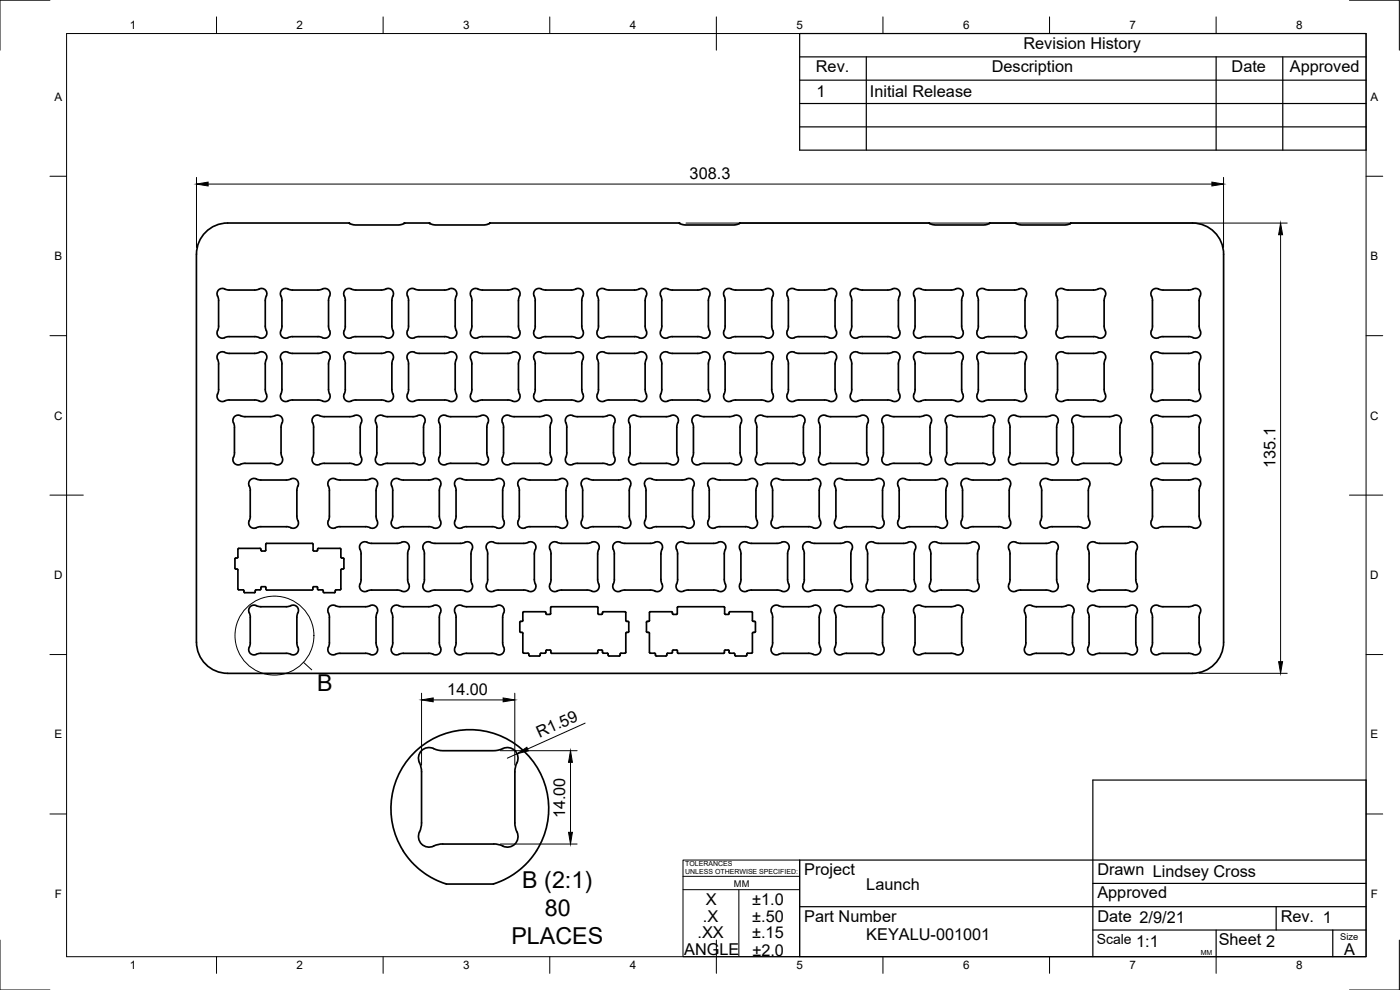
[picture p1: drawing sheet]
<svg xmlns="http://www.w3.org/2000/svg" width="420mm" height="297mm" viewBox="0 0 420 297" stroke-linecap="round" stroke-linejoin="round" font-family="sans-serif">
<!-- layer: Visible -->
<g fill="none" stroke="#000" stroke-width=".51">
<path d="M58.9 76.3l.1 116.4a9.3 9.3 0 0 0 9.3 9.3M68.3 66.9h36.5l.6 .4 1.2 .2h13l1.8-.6h7.5M68.3 66.9a9.3 9.3 0 0 0-9.3 9.4M104.8 66.9l.1 .1M121.4 66.9l-.1 .1M128.9 66.9l1.8 .6h14.5l1.8-.6M128.9 66.9l.1 .1M128.9 66.9h.1M147 66.9h56.9M147 66.9l-.1 .1M147.1 66.9h.1M203.9 66.9l.1 .1"/>
<path d="M203.9 66.9v.1M203.9 66.9h.1M222.1 66.9l-1.9 .6h-14.5l-1.8-.5M222.1 66.9l-.2 .1M222.1 66.9h56.8M222.1 66.9h.1M278.9 66.9l1.8 .6h14.5l1.9-.6M278.9 66.9l.1 .1M278.9 66.9h.1M297.1 66.9h7.7l.8 .4 1 .2h13l1.1-.2 .7-.4h36.5a9.3 9.3 0 0 1 9.3 9.4M297.1 66.9l-.2 .1M297.1 66.9h.1"/>
<path d="M304.8 66.9l.1 .1M321.4 66.9l-.1 .1M367.2 76.3v116.4a9.3 9.3 0 0 1-9.3 9.3h-289.6M65.6 90.2v7.6M65.6 97.8l-.1 .7a1.72 1.72 0 0 0-.2 2.2 1.72 1.72 0 0 0 2.1 .6M67.4 86.7l1.4 .3h7.6l1.4-.3M67.4 86.7a1.62 1.62 0 0 0-1.9 .4 1.62 1.62 0 0 0-.1 2l.2 1.1M77.8 86.7a1.62 1.62 0 0 1 2 .4 1.62 1.62 0 0 1 0 2l-.2 1.1 .1 8.3a1.8 1.8 0 0 1-.1 2.5 1.8 1.8 0 0 1-2.5 .1l-8.3-.1-1.4 .3M84.3 99.2a1.62 1.62 0 0 0 .4 1.9 1.62 1.62 0 0 0 2 .1l9.4-.1a1.72 1.72 0 0 0 2.2 .2 1.72 1.72 0 0 0 .6-2.1M84.3 88.8l.3 1v8l-.3 1.4M86.4 86.7l1.4 .3h7.6l1.4-.3M86.4 86.7a1.6 1.6 0 0 0-1.8 .3 1.6 1.6 0 0 0-.3 1.8"/>
<path d="M96.8 86.7a1.6 1.6 0 0 1 1.8 .3 1.6 1.6 0 0 1 .3 1.8M98.9 88.8l-.3 1.4v7.6l.3 1.4M105.4 86.7l1.4 .3h7.6l1.4-.3M105.4 86.7a1.62 1.62 0 0 0-1.9 .4 1.62 1.62 0 0 0 0 2l.1 9.4a1.8 1.8 0 0 0 0 2.5 1.8 1.8 0 0 0 2.5 .1l8.3-.1 1.4 .3M115.8 86.7a1.62 1.62 0 0 1 1.9 .4 1.62 1.62 0 0 1 .1 2l-.2 1.1 .1 8.3a1.75 1.75 0 0 1 .2 2 1.75 1.75 0 0 1-1.7 .9l-.4-.1M124.4 86.7l1.4 .3h7.6M124.4 86.7a1.62 1.62 0 0 0-1.9 .4 1.62 1.62 0 0 0-.1 2l.1 9.4a1.8 1.8 0 0 0 .1 2.5 1.8 1.8 0 0 0 2.5 .1l8.3-.1M134.8 86.7a1.62 1.62 0 0 1 2 .4 1.62 1.62 0 0 1 0 2l-.2 1.1 .1 8.3a1.75 1.75 0 0 1 .3 2 1.75 1.75 0 0 1-1.8 .9l-1.8-.4M134.8 86.7l-1.4 .3M141.6 90.2v7.6M143.4 86.7l1.4 .3h7.6l1.4-.3M143.4 86.7a1.62 1.62 0 0 0-1.9 .4 1.62 1.62 0 0 0 0 2l.1 1.1"/>
<path d="M153.8 86.7a1.62 1.62 0 0 1 1.9 .4 1.62 1.62 0 0 1 .1 2l-.2 1.1 .1 8.3a1.75 1.75 0 0 1 .2 2 1.75 1.75 0 0 1-1.7 .9l-1.8-.4-8.3 .1a1.75 1.75 0 0 1-2 .2 1.75 1.75 0 0 1-.9-1.7l.4-1.8M162.4 86.7l1.4 .3h7.6l1.4-.3M162.4 86.7a1.62 1.62 0 0 0-1.9 .4 1.62 1.62 0 0 0 0 2l.1 9.4a1.8 1.8 0 0 0 0 2.5 1.8 1.8 0 0 0 2.5 .1h9a1.72 1.72 0 0 0 2.2 .2 1.72 1.72 0 0 0 .6-2.1M172.8 86.7a1.6 1.6 0 0 1 1.8 .3 1.6 1.6 0 0 1 .3 1.8M174.9 88.8l-.3 1.4v7.6l.3 1.4M181.4 86.7l1.4 .3h7.6l1.4-.3M191.8 86.7a1.62 1.62 0 0 1 2 .4 1.62 1.62 0 0 1 0 2l-.2 1.1 .1 8.3a1.75 1.75 0 0 1 .3 2 1.75 1.75 0 0 1-1.8 .9l-1.8-.4-8.3 .1a1.75 1.75 0 0 1-2 .2 1.75 1.75 0 0 1-.9-1.7l.4-1.8-.1-8.3a1.75 1.75 0 0 1-.2-2 1.75 1.75 0 0 1 1.7-.9l.4 .1M200.4 86.7l1.4 .3M200.4 86.7a1.62 1.62 0 0 0-1.9 .4 1.62 1.62 0 0 0 0 2v9.4a1.8 1.8 0 0 0 .1 2.5 1.8 1.8 0 0 0 2.5 .1l.7-.1M210.8 86.7a1.62 1.62 0 0 1 1.9 .4 1.62 1.62 0 0 1 .1 2l-.2 1.1 .1 8.3a1.8 1.8 0 0 1-.1 2.5 1.8 1.8 0 0 1-2.5 .1l-8.3-.1M210.8 86.7l-1.4 .3h-7.6M217.3 88.8l.3 1.4"/>
<path d="M217.6 90.2v7.6M217.6 97.8l-.3 1.4M219.4 86.7l1.4 .3h7.6l1.4-.3M219.4 86.7a1.6 1.6 0 0 0-1.8 .3 1.6 1.6 0 0 0-.3 1.8M229.8 86.7a1.62 1.62 0 0 1 2 .4 1.62 1.62 0 0 1 0 2l-.2 1.1 .1 8.3a1.75 1.75 0 0 1 .2 2 1.75 1.75 0 0 1-1.7 .9l-1.8-.4-8.3 .1a1.75 1.75 0 0 1-2 .2 1.75 1.75 0 0 1-.9-1.7l.1-.4M236.3 99.2a1.62 1.62 0 0 0 .4 1.9 1.62 1.62 0 0 0 2 .1l9.5-.1a1.72 1.72 0 0 0 2.1 .2 1.72 1.72 0 0 0 .6-2.1M236.3 88.8l.3 1.4M236.6 90.2v7.6M236.6 97.8l-.3 1.4M238.4 86.7l1.4 .3h7.6l1.4-.3M238.4 86.7a1.6 1.6 0 0 0-1.8 .3 1.6 1.6 0 0 0-.3 1.8M248.8 86.7a1.6 1.6 0 0 1 1.8 .3 1.6 1.6 0 0 1 .3 1.8"/>
<path d="M250.9 88.8l-.3 1.4v7.6l.3 1.4M257.4 86.7l1.4 .3h7.6l1.4-.3M267.8 86.7a1.62 1.62 0 0 1 2 .4 1.62 1.62 0 0 1 0 2l-.2 1.1 .1 8.3a1.75 1.75 0 0 1 .3 2 1.75 1.75 0 0 1-1.8 .9l-1.7-.4-8.4 .1a1.75 1.75 0 0 1-2 .2 1.75 1.75 0 0 1-.9-1.7l.4-1.8v-8.3a1.75 1.75 0 0 1-.3-2 1.75 1.75 0 0 1 1.8-.9l.3 .1M276.4 86.7l1.4 .3M276.4 86.7a1.62 1.62 0 0 0-1.9 .4 1.62 1.62 0 0 0 0 2l.1 9.4a1.8 1.8 0 0 0 0 2.5 1.8 1.8 0 0 0 2.5 .1l.7-.1M286.8 86.7a1.62 1.62 0 0 1 2 .4 1.62 1.62 0 0 1 0 2l-.2 1.1 .1 8.3a1.8 1.8 0 0 1-.1 2.5 1.8 1.8 0 0 1-2.5 .1l-8.3-.1M286.8 86.7l-1.4 .3h-7.6M293.6 90.2v7.6M293.6 97.8l-.1 .7a1.73 1.73 0 0 0-.1 2.2 1.73 1.73 0 0 0 2 .6M295.4 86.7l1.4 .3h7.6l1.4-.3M295.4 86.7a1.73 1.73 0 0 0-2 .6 1.73 1.73 0 0 0 .1 2.2l.1 .7M305.8 86.7a1.62 1.62 0 0 1 2 .4 1.62 1.62 0 0 1 0 2l-.2 1.1 .1 8.3a1.75 1.75 0 0 1 .3 2 1.75 1.75 0 0 1-1.8 .9l-1.7-.4h-8.1l-1 .3"/>
<path d="M319.2 86.7l1.4 .3M319.2 86.7a1.62 1.62 0 0 0-2 .4 1.62 1.62 0 0 0 0 2l.1 9.4a1.8 1.8 0 0 0 .1 2.5 1.8 1.8 0 0 0 2.5 .1l.7-.1M329.6 86.7a1.72 1.72 0 0 1 2 .6 1.72 1.72 0 0 1-.2 2.2v9a1.8 1.8 0 0 1 0 2.5 1.8 1.8 0 0 1-2.5 .1l-8.4-.1M329.6 86.7l-1.4 .3h-7.7M347.7 86.7l1.3 .3h7.7l1.4-.3M358.1 86.7a1.62 1.62 0 0 1 1.9 .4 1.62 1.62 0 0 1 .1 2l-.2 1.1 .1 8.3a1.8 1.8 0 0 1-.1 2.5 1.8 1.8 0 0 1-2.5 .1h-9.1a1.75 1.75 0 0 1-1.9 .2 1.75 1.75 0 0 1-1-1.7l.5-1.8-.1-8.3a1.75 1.75 0 0 1-.3-2 1.75 1.75 0 0 1 1.8-.9l.4 .1M65.3 118.2a1.6 1.6 0 0 0 .3 1.8 1.6 1.6 0 0 0 1.8 .3M65.6 109.2v7.6M65.6 116.8l-.3 1.4M67.4 105.7l1.4 .3h8.3a1.75 1.75 0 0 1 2-.3 1.75 1.75 0 0 1 1 1.8l-.5 1.7M67.4 105.7a1.62 1.62 0 0 0-1.9 .5 1.62 1.62 0 0 0-.1 2l.2 1M79.6 109.2v7.6l.3 1.4"/>
<path d="M79.9 118.2a1.72 1.72 0 0 1-.6 2.1 1.72 1.72 0 0 1-2.2-.2l-.7-.1M84.3 107.8a1.72 1.72 0 0 1 .6-2 1.72 1.72 0 0 1 2.2 .2h9a1.75 1.75 0 0 1 2-.3 1.75 1.75 0 0 1 1 1.8l-.2 .3M84.3 118.2a1.62 1.62 0 0 0 .4 1.9 1.62 1.62 0 0 0 2 .1l1.1-.2M84.3 107.8l.3 1.4M84.6 109.2v7.6l-.3 1.4M98.6 109.2v7.6l.3 1.4M98.9 107.8l-.3 1.4M98.9 118.2a1.72 1.72 0 0 1-.6 2.1 1.72 1.72 0 0 1-2.2-.2l-.7-.1M103.3 118.2a1.62 1.62 0 0 0 .5 1.9 1.62 1.62 0 0 0 2 .1l1-.2M103.6 109.2v7.6l-.3 1.4M115.8 105.7a1.72 1.72 0 0 1 2.1 .6 1.72 1.72 0 0 1-.2 2.2l-.1 .7M115.8 105.7l-1.4 .3h-8.3a1.8 1.8 0 0 0-2.5 0 1.8 1.8 0 0 0 0 2.5v.7"/>
<path d="M117.6 109.2v7.6l.3 1.4M117.9 118.2a1.6 1.6 0 0 1-.3 1.8 1.6 1.6 0 0 1-1.8 .3M122.3 118.2a1.62 1.62 0 0 0 .4 1.9 1.62 1.62 0 0 0 2 .1l1.1-.2M122.6 109.2v7.6l-.3 1.4M133.4 106h-8.3a1.8 1.8 0 0 0-2.5 0 1.8 1.8 0 0 0-.1 2.5l.1 .7M133.4 106h.7a1.75 1.75 0 0 1 2-.3 1.75 1.75 0 0 1 1 1.8l-.5 1.7M136.6 109.2v7.6l.3 1.4M136.9 118.2a1.72 1.72 0 0 1-.6 2.1 1.72 1.72 0 0 1-2.2-.2l-.7-.1M141.3 118.2a1.62 1.62 0 0 0 .4 1.9 1.62 1.62 0 0 0 2 .1l1.1-.2M141.6 109.2v7.6M141.6 116.8l-.3 1.4M141.6 109.2l-.1-.7a1.75 1.75 0 0 1-.2-2 1.75 1.75 0 0 1 1.7-.9l1.8 .4h8.3a1.75 1.75 0 0 1 2-.3 1.75 1.75 0 0 1 1 1.8l-.5 1.7"/>
<path d="M155.6 109.2v7.6l.3 1.4M155.9 118.2a1.72 1.72 0 0 1-.6 2.1 1.72 1.72 0 0 1-2.2-.2l-.7-.1M160.3 118.2a1.62 1.62 0 0 0 .5 1.9 1.62 1.62 0 0 0 2 .1l1-.2M160.6 109.2v7.6l-.3 1.4M174.6 109.2v7.6l.3 1.4M174.9 107.8l-.3 1.4M174.9 107.8a1.62 1.62 0 0 0-.4-1.9 1.62 1.62 0 0 0-2 0l-1.1 .1h-8.3a1.8 1.8 0 0 0-2.5 0 1.8 1.8 0 0 0 0 2.5v.7M174.9 118.2a1.72 1.72 0 0 1-.6 2.1 1.72 1.72 0 0 1-2.2-.2l-.7-.1M179.3 118.2a1.62 1.62 0 0 0 .4 1.9 1.62 1.62 0 0 0 2 .1l1.1-.2M179.6 109.2v7.6l-.3 1.4M179.6 109.2l-.1-.7a1.75 1.75 0 0 1-.2-2 1.75 1.75 0 0 1 1.7-.9l1.8 .4h8.4a1.75 1.75 0 0 1 1.9-.3 1.75 1.75 0 0 1 1 1.8l-.5 1.7M193.6 109.2v7.6l.3 1.4"/>
<path d="M193.9 118.2a1.72 1.72 0 0 1-.6 2.1 1.72 1.72 0 0 1-2.1-.2l-.8-.1M198.3 118.2a1.62 1.62 0 0 0 .4 1.9 1.62 1.62 0 0 0 2 .1l1.1-.2M198.6 109.2v7.6l-.3 1.4M201.8 106h8.3a1.75 1.75 0 0 1 2-.3 1.75 1.75 0 0 1 1 1.8l-.5 1.7M201.8 106h-.7a1.8 1.8 0 0 0-2.5 0 1.8 1.8 0 0 0-.1 2.5l.1 .7M212.6 109.2v7.6l.3 1.4M212.9 118.2a1.72 1.72 0 0 1-.6 2.1 1.72 1.72 0 0 1-2.2-.2l-.7-.1M217.3 107.8a1.72 1.72 0 0 1 .6-2 1.72 1.72 0 0 1 2.2 .2h9a1.75 1.75 0 0 1 2-.3 1.75 1.75 0 0 1 1 1.8l-.5 1.7M217.3 118.2a1.62 1.62 0 0 0 .5 1.9 1.62 1.62 0 0 0 2 .1l1-.2M217.3 107.8l.3 1.4M217.6 109.2v7.6M217.6 116.8l-.3 1.4"/>
<path d="M231.6 109.2v7.6l.3 1.4M231.9 118.2a1.72 1.72 0 0 1-.6 2.1 1.72 1.72 0 0 1-2.2-.2l-.7-.1M236.3 107.8a1.72 1.72 0 0 1 .6-2 1.72 1.72 0 0 1 2.2 .2h9.1a1.75 1.75 0 0 1 1.9-.3 1.75 1.75 0 0 1 1 1.8l-.2 .3M236.3 118.2a1.62 1.62 0 0 0 .4 1.9 1.62 1.62 0 0 0 2 .1l1.1-.2M236.3 107.8l.3 1.4M236.6 109.2v7.6M236.6 116.8l-.3 1.4M250.6 109.2v7.6l.3 1.4M250.9 107.8l-.3 1.4M250.9 118.2a1.72 1.72 0 0 1-.6 2.1 1.72 1.72 0 0 1-2.1-.2l-.8-.1M255.3 118.2a1.62 1.62 0 0 0 .5 1.9 1.62 1.62 0 0 0 2 .1l1-.2M255.6 109.2v7.6l-.3 1.4"/>
<path d="M255.6 109.2v-.7a1.75 1.75 0 0 1-.3-2 1.75 1.75 0 0 1 1.8-.9l1.7 .4h8.4a1.75 1.75 0 0 1 1.9-.3 1.75 1.75 0 0 1 1 1.8l-.5 1.7M269.6 109.2v7.6l.3 1.4M270 118.2a1.72 1.72 0 0 1-.7 2.1 1.72 1.72 0 0 1-2.1-.2l-.7-.1M274.3 118.2a1.62 1.62 0 0 0 .5 1.9 1.62 1.62 0 0 0 2 .1l1-.2M274.6 109.2v7.6l-.3 1.4M277.8 106h8.3a1.75 1.75 0 0 1 2-.3 1.75 1.75 0 0 1 1 1.8l-.5 1.7M277.8 106h-.7a1.8 1.8 0 0 0-2.5 0 1.8 1.8 0 0 0 0 2.5v.7M288.6 109.2v7.6l.3 1.4M288.9 118.2a1.72 1.72 0 0 1-.6 2.1 1.72 1.72 0 0 1-2.2-.2l-.7-.1M293.3 118.2a1.6 1.6 0 0 0 .3 1.8 1.6 1.6 0 0 0 1.8 .3M293.6 109.2v7.6M293.6 116.8l-.3 1.4"/>
<path d="M295.4 105.7l1.4 .3h8.4a1.75 1.75 0 0 1 1.9-.3 1.75 1.75 0 0 1 1 1.8l-.5 1.7M295.4 105.7a1.73 1.73 0 0 0-2 .6 1.73 1.73 0 0 0 .1 2.2l.1 .7M307.6 109.2v7.6l.3 1.4M307.9 118.2a1.72 1.72 0 0 1-.6 2.1 1.72 1.72 0 0 1-2.1-.2l-.7-.1M317.1 118.2a1.62 1.62 0 0 0 .4 1.9 1.62 1.62 0 0 0 2 .1l1.1-.2M317.4 109.2v7.6l-.3 1.4M320.5 106h8.4a1.75 1.75 0 0 1 2-.3 1.75 1.75 0 0 1 .9 1.8l-.4 1.7M320.6 106h-.7a1.8 1.8 0 0 0-2.5 0 1.8 1.8 0 0 0-.1 2.5l.1 .7M331.4 109.2v7.6l.3 1.4M331.7 118.2a1.72 1.72 0 0 1-.6 2.1 1.72 1.72 0 0 1-2.2-.2l-.7-.1M345.6 118.2a1.62 1.62 0 0 0 .4 1.9 1.62 1.62 0 0 0 2 .1l1-.2M345.9 109.2v7.6l-.3 1.4"/>
<path d="M345.9 109.2l-.1-.7a1.8 1.8 0 0 1 .1-2.5 1.8 1.8 0 0 1 2.4 0h9.1a1.75 1.75 0 0 1 2-.3 1.75 1.75 0 0 1 .9 1.8l-.4 1.7M359.9 109.2v7.6l.3 1.4M360.2 118.2a1.72 1.72 0 0 1-.6 2.1 1.72 1.72 0 0 1-2.2-.2l-.7-.1M68.8 120h7.6M68.8 120l-1.4 .3M70 126.8a1.73 1.73 0 0 1 .7-2 1.73 1.73 0 0 1 2.1 .1h9.1a1.73 1.73 0 0 1 2.1-.1 1.73 1.73 0 0 1 .7 2M70.1 126.8l.3 1.4M70.4 128.2l-.1 8.3a1.8 1.8 0 0 0 .1 2.5 1.8 1.8 0 0 0 2.4 .1h9.1a1.75 1.75 0 0 0 2 .3 1.75 1.75 0 0 0 .9-1.8l-.1-.4M84.3 128.2v7.6l.4 1.4M84.7 126.8l-.4 1.4M87.8 120h7.6M93.8 126.8l.3 1.4"/>
<path d="M94.1 128.2v7.7M94.1 135.8l-.1 .7a1.72 1.72 0 0 0-.1 2.2 1.72 1.72 0 0 0 2 .6M95.9 124.7l1.4 .3h7.6M95.9 124.7a1.6 1.6 0 0 0-1.8 .3 1.6 1.6 0 0 0-.3 1.8M104.9 139h-7.6l-1.4 .3M104.9 125l.7-.1a1.73 1.73 0 0 1 2.2-.1 1.73 1.73 0 0 1 .6 2M106.8 120h7.6M108.1 128.2l.1 8.3a1.75 1.75 0 0 1 .2 2 1.75 1.75 0 0 1-1.7 1l-1.8-.5M108.4 126.8l-.3 1.4M112.8 126.8a1.73 1.73 0 0 1 .6-2 1.73 1.73 0 0 1 2.2 .1h9a1.73 1.73 0 0 1 2.2-.1 1.73 1.73 0 0 1 .6 2M112.8 126.8l.3 1.4M113.1 128.2v7.7"/>
<path d="M113.1 135.8l-.1 .7a1.8 1.8 0 0 0 .1 2.5 1.8 1.8 0 0 0 2.5 .1h9a1.72 1.72 0 0 0 2.2 .2 1.72 1.72 0 0 0 .6-2.1M114.4 120l1.4 .3M125.8 120h7.6M127.1 128.2v7.6l.3 1.4M127.4 126.8l-.3 1.4M131.8 126.8l.3 1.4M132.1 128.2l-.1 8.3a1.8 1.8 0 0 0 .1 2.5 1.8 1.8 0 0 0 2.5 .1l8.3-.1 1.4 .3M144.3 124.7a1.6 1.6 0 0 1 1.8 .3 1.6 1.6 0 0 1 .3 1.8M144.3 124.7l-1.4 .3-8.3-.1a1.73 1.73 0 0 0-2.2-.1 1.73 1.73 0 0 0-.6 2M144.8 120h7.6M146.1 128.2l.1 8.3a1.75 1.75 0 0 1 .3 2 1.75 1.75 0 0 1-1.8 1l-.4-.2M146.4 126.8l-.3 1.4"/>
<path d="M150.8 126.8a1.73 1.73 0 0 1 .6-2 1.73 1.73 0 0 1 2.2 .1h9a1.73 1.73 0 0 1 2.2-.1 1.73 1.73 0 0 1 .6 2M150.8 126.8l.3 1.4M151.1 128.2v8.3a1.8 1.8 0 0 0 0 2.5 1.8 1.8 0 0 0 2.5 .1h9a1.8 1.8 0 0 0 2.5-.1 1.8 1.8 0 0 0 .1-2.5l-.1-8.3M163.8 120h7.6M165.4 126.8l-.3 1.4M169.8 126.8l.3 1.4M170.1 128.2l-.1 8.3a1.73 1.73 0 0 0-.1 2.2 1.73 1.73 0 0 0 2 .6M171.9 124.7l1.4 .3M171.9 124.7a1.6 1.6 0 0 0-1.8 .3 1.6 1.6 0 0 0-.3 1.8M173.3 125l8.3-.1a1.73 1.73 0 0 1 2.2-.1 1.73 1.73 0 0 1 .6 2M173.3 139l-1.4 .3M182.8 120h7.6"/>
<path d="M184.1 128.2l.1 8.3a1.8 1.8 0 0 1-.1 2.5 1.8 1.8 0 0 1-2.5 .1l-8.3-.1M184.4 126.8l-.3 1.4M188.8 126.8a1.73 1.73 0 0 1 .6-2 1.73 1.73 0 0 1 2.2 .1h9.1a1.73 1.73 0 0 1 2.1-.1 1.73 1.73 0 0 1 .6 2M188.8 137.2a1.62 1.62 0 0 0 .4 2 1.62 1.62 0 0 0 2 0l9.5-.1a1.72 1.72 0 0 0 2.1 .2 1.72 1.72 0 0 0 .6-2.1M188.8 126.8l.3 1.4M189.1 128.2v7.7M189.1 135.8l-.3 1.4M201.8 120h7.6M203.1 128.2v7.6l.3 1.4M203.4 126.8l-.3 1.4M207.8 126.8a1.73 1.73 0 0 1 .6-2 1.73 1.73 0 0 1 2.2 .1h9a1.73 1.73 0 0 1 2.2-.1 1.73 1.73 0 0 1 .6 2M207.8 126.8l.3 1.4"/>
<path d="M208.1 128.2v8.3a1.8 1.8 0 0 0 0 2.5 1.8 1.8 0 0 0 2.5 .1h9a1.72 1.72 0 0 0 2.2 .2 1.72 1.72 0 0 0 .6-2.1M220.8 120h7.6M222.1 128.2v7.6l.3 1.4M222.4 126.8l-.3 1.4M226.8 126.8l.3 1.4M227.1 128.2v8.3a1.8 1.8 0 0 0 0 2.5 1.8 1.8 0 0 0 2.5 .1l.7-.1M230.3 125l8.3-.1a1.73 1.73 0 0 1 2.2-.1 1.73 1.73 0 0 1 .6 2M230.3 125l-.7-.1a1.73 1.73 0 0 0-2.2-.1 1.73 1.73 0 0 0-.6 2M239.8 120h7.6M241.1 128.2l.1 8.3a1.8 1.8 0 0 1-.1 2.5 1.8 1.8 0 0 1-2.5 .1l-8.3-.1M241.4 126.8l-.3 1.4M245.8 126.8l.3 1.4"/>
<path d="M246.1 128.2l-.1 8.3a1.8 1.8 0 0 0 .1 2.5 1.8 1.8 0 0 0 2.5 .1l.7-.1M249.3 125l8.4-.1a1.73 1.73 0 0 1 2.1-.1 1.73 1.73 0 0 1 .6 2M249.3 125l-.7-.1a1.73 1.73 0 0 0-2.2-.1 1.73 1.73 0 0 0-.6 2M258.8 120h7.6M260.1 128.2l.1 8.3a1.8 1.8 0 0 1-.1 2.5 1.8 1.8 0 0 1-2.4 .1l-8.4-.1M260.4 126.8l-.3 1.4M264.8 126.8a1.73 1.73 0 0 1 .6-2 1.73 1.73 0 0 1 2.2 .1h9a1.73 1.73 0 0 1 2.2-.1 1.73 1.73 0 0 1 .6 2M264.8 126.8l.3 1.4M265.1 128.2v7.6l-.3 1.4M277.8 120h7.6M279.1 128.2l.1 8.3a1.75 1.75 0 0 1 .2 2 1.75 1.75 0 0 1-1.7 1l-1.8-.5-8.3 .1a1.75 1.75 0 0 1-2 .3 1.75 1.75 0 0 1-.9-1.8l.1-.4M279.4 126.8l-.3 1.4"/>
<path d="M283.8 126.8a1.73 1.73 0 0 1 .6-2 1.73 1.73 0 0 1 2.2 .1h9.1a1.73 1.73 0 0 1 2.1-.1 1.73 1.73 0 0 1 .6 2M283.8 126.8l.3 1.4M284.1 128.2v8.3a1.8 1.8 0 0 0 0 2.5 1.8 1.8 0 0 0 2.5 .1h9.1a1.72 1.72 0 0 0 2.1 .2 1.72 1.72 0 0 0 .6-2.1M296.8 120h7.6M296.8 120l-1.4 .3M298.1 128.2v7.6l.3 1.4M298.4 126.8l-.3 1.4M302.8 126.8a1.73 1.73 0 0 1 .6-2 1.73 1.73 0 0 1 2.2 .1h9.1a1.73 1.73 0 0 1 2.1-.1 1.73 1.73 0 0 1 .6 2M302.8 126.8l.3 1.4M303.1 128.2l-.1 8.3a1.8 1.8 0 0 0 .1 2.5 1.8 1.8 0 0 0 2.5 .1h9.1a1.8 1.8 0 0 0 2.4-.1 1.8 1.8 0 0 0 .1-2.5l-.1-8.3M317.4 126.8l-.3 1.4M320.5 120h7.7"/>
<path d="M321.8 126.8l.3 1.4M322.1 128.2v7.7M322.1 135.8v.7a1.72 1.72 0 0 0-.2 2.2 1.72 1.72 0 0 0 2 .6M323.9 124.7l1.4 .3h7.6M323.9 124.7a1.6 1.6 0 0 0-1.8 .3 1.6 1.6 0 0 0-.3 1.8M332.9 139h-7.6l-1.4 .3M332.9 125l.7-.1a1.73 1.73 0 0 1 2.2-.1 1.73 1.73 0 0 1 .6 2M336.1 128.2l.1 8.3a1.75 1.75 0 0 1 .2 2 1.75 1.75 0 0 1-1.7 1l-1.8-.5M336.4 126.8l-.3 1.4M345.6 126.8a1.73 1.73 0 0 1 .6-2 1.73 1.73 0 0 1 2.1 .1h9.1a1.73 1.73 0 0 1 2.2-.1 1.73 1.73 0 0 1 .6 2M345.6 126.8l.3 1.4M345.9 128.2l-.1 8.3a1.8 1.8 0 0 0 .1 2.5 1.8 1.8 0 0 0 2.4 .1h9.1a1.8 1.8 0 0 0 2.5-.1 1.8 1.8 0 0 0 .1-2.5l-.1-8.3"/>
<path d="M349 120h7.7M360.2 126.8l-.3 1.4M74.8 145.8l.3 1-.1 8.8a1.8 1.8 0 0 0 .1 2.4 1.8 1.8 0 0 0 2.5 .1l8.7-.1 1 .3M87.3 143.7a1.6 1.6 0 0 1 1.8 .3 1.6 1.6 0 0 1 .3 1.8M87.3 143.7l-1.4 .3-8.3-.1a1.72 1.72 0 0 0-2.2-.1 1.72 1.72 0 0 0-.6 2M89.4 145.8l-.3 1.4 .1 8.4a1.75 1.75 0 0 1 .2 1.9 1.75 1.75 0 0 1-1.7 1l-.4-.2M98.5 145.8a1.72 1.72 0 0 1 .7-2 1.72 1.72 0 0 1 2.1 .1h9.1a1.75 1.75 0 0 1 2-.2 1.75 1.75 0 0 1 .9 1.7l-.1 .4M98.5 156.2a1.62 1.62 0 0 0 .5 2 1.62 1.62 0 0 0 2 0l1-.2 8.4 .1a1.75 1.75 0 0 0 2 .3 1.75 1.75 0 0 0 .9-1.8l-.1-.4M98.6 145.8l.3 1.4M98.8 147.2v7.7M98.9 154.9l-.3 1.3M113.2 145.8l-.3 1.4v7.7l.3 1.3"/>
<path d="M117.5 145.8a1.72 1.72 0 0 1 .7-2 1.72 1.72 0 0 1 2.1 .1h9.1a1.75 1.75 0 0 1 2-.2 1.75 1.75 0 0 1 .9 1.7l-.1 .4M117.6 145.8l.3 1-.1 8.8a1.8 1.8 0 0 0 .1 2.4 1.8 1.8 0 0 0 2.4 .1h9.1a1.72 1.72 0 0 0 2.1 .2 1.72 1.72 0 0 0 .7-2.1M132.2 145.8l-.4 1.4v7.7l.4 1.3M136.6 145.8l.3 1-.1 8.8a1.8 1.8 0 0 0 .1 2.4 1.8 1.8 0 0 0 2.4 .1l.7-.1M140 144l8.4-.1a1.75 1.75 0 0 1 2-.2 1.75 1.75 0 0 1 .9 1.7l-.1 .4M140 144l-.7-.1a1.72 1.72 0 0 0-2.1-.1 1.72 1.72 0 0 0-.6 2M151.2 145.8l-.3 1.4v8.4a1.8 1.8 0 0 1 0 2.4 1.8 1.8 0 0 1-2.5 .1l-8.4-.1M155.5 145.8a1.72 1.72 0 0 1 .7-2 1.72 1.72 0 0 1 2.1 .1h9.1a1.75 1.75 0 0 1 2-.2 1.75 1.75 0 0 1 .9 1.7l-.1 .4M155.6 145.8l.3 1.4M155.9 147.2v7.7M170.2 145.8l-.3 1.4v8.4a1.75 1.75 0 0 1 .3 1.9 1.75 1.75 0 0 1-1.8 1l-1.7-.5-8.4 .1a1.75 1.75 0 0 1-1.9 .3 1.75 1.75 0 0 1-1-1.8l.5-1.7M174.5 145.8a1.72 1.72 0 0 1 .7-2 1.72 1.72 0 0 1 2.1 .1h9.1a1.75 1.75 0 0 1 2-.2 1.75 1.75 0 0 1 .9 1.7l-.1 .4"/>
<path d="M174.6 145.8l.3 1v8.1l-.3 1.3M189.2 145.8l-.4 1.4 .1 8.4a1.75 1.75 0 0 1 .3 1.9 1.75 1.75 0 0 1-1.8 1l-1.7-.5-8.4 .1a1.75 1.75 0 0 1-1.9 .3 1.75 1.75 0 0 1-1-1.8l.1-.4M193.6 145.8a1.72 1.72 0 0 1 .6-2 1.72 1.72 0 0 1 2.1 .1h9.1a1.75 1.75 0 0 1 2-.2 1.75 1.75 0 0 1 .9 1.7l-.1 .4M193.6 145.8l.3 1-.1 8.8a1.8 1.8 0 0 0 .1 2.4 1.8 1.8 0 0 0 2.4 .1h9.1a1.8 1.8 0 0 0 2.5-.1 1.8 1.8 0 0 0 0-2.4v-8.4l.3-1.4M212.6 145.8l.3 1-.1 8.8a1.8 1.8 0 0 0 .1 2.4 1.8 1.8 0 0 0 2.4 .1l8.4-.1M223.7 144l-8.4-.1a1.72 1.72 0 0 0-2.1-.1 1.72 1.72 0 0 0-.7 2M223.7 144l.7-.1a1.75 1.75 0 0 1 2-.2 1.75 1.75 0 0 1 .9 1.7l-.1 .4M227.2 145.8l-.3 1.4v8.4a1.75 1.75 0 0 1 .3 1.9 1.75 1.75 0 0 1-1.8 1l-1.7-.5M231.6 145.8l.3 1.4M231.9 147.2v7.7M231.9 154.9l-.1 .7a1.72 1.72 0 0 0-.2 2.1 1.72 1.72 0 0 0 2.1 .6M233.7 143.7l1.3 .3h7.7"/>
<path d="M233.7 143.7a1.6 1.6 0 0 0-1.8 .3 1.6 1.6 0 0 0-.3 1.8M242.7 158h-7.7l-1.3 .3M242.7 144l.7-.1a1.75 1.75 0 0 1 2-.2 1.75 1.75 0 0 1 .9 1.7l-.1 .4M246.2 145.8l-.3 1.4v8.4a1.75 1.75 0 0 1 .3 1.9 1.75 1.75 0 0 1-1.8 1l-1.7-.5M250.6 145.8a1.72 1.72 0 0 1 .6-2 1.72 1.72 0 0 1 2.1 .1h9.1a1.75 1.75 0 0 1 2-.2 1.75 1.75 0 0 1 .9 1.7l-.1 .4M250.6 145.8l.3 1-.1 8.8a1.8 1.8 0 0 0 .1 2.4 1.8 1.8 0 0 0 2.4 .1h9.1a1.72 1.72 0 0 0 2.2 .2 1.72 1.72 0 0 0 .6-2.1M265.2 145.8l-.3 1.4v7.7l.3 1.3M269.6 145.8l.3 1-.1 8.8a1.8 1.8 0 0 0 .1 2.4 1.8 1.8 0 0 0 2.4 .1l8.4-.1 1.4 .3M282.1 143.7a1.6 1.6 0 0 1 1.8 .3 1.6 1.6 0 0 1 .3 1.8M282.1 143.7l-1.4 .3-8.4-.1a1.72 1.72 0 0 0-2.1-.1 1.72 1.72 0 0 0-.7 2M284.2 145.8l-.3 1.4v8.4a1.75 1.75 0 0 1 .3 1.9 1.75 1.75 0 0 1-1.8 1l-.3-.2M288.6 145.8l.3 1-.1 8.8a1.8 1.8 0 0 0 .1 2.4 1.8 1.8 0 0 0 2.4 .1l8.4-.1"/>
<path d="M299.7 144l-8.4-.1a1.72 1.72 0 0 0-2.1-.1 1.72 1.72 0 0 0-.6 2M299.7 144l.7-.1a1.74 1.74 0 0 1 2-.2 1.74 1.74 0 0 1 .9 1.7l-.1 .4M303.2 145.8l-.3 1.4 .1 8.4a1.73 1.73 0 0 1 .1 2.1 1.73 1.73 0 0 1-2 .6l-1.4-.3M312.3 145.8a1.72 1.72 0 0 1 .6-2 1.72 1.72 0 0 1 2.2 .1h9.1a1.75 1.75 0 0 1 1.9-.2 1.75 1.75 0 0 1 1 1.7l-.1 .4M312.3 156.2a1.62 1.62 0 0 0 .5 2 1.62 1.62 0 0 0 2 0l1-.2 8.4 .1a1.75 1.75 0 0 0 1.9 .3 1.75 1.75 0 0 0 1-1.8l-.1-.4M312.3 145.8l.3 1v8.1l-.3 1.3M326.9 145.8l-.3 1.4v7.7l.3 1.3M345.6 145.8a1.62 1.62 0 0 1 .4-1.9 1.62 1.62 0 0 1 2-.1l1 .2 8.4-.1a1.75 1.75 0 0 1 2-.2 1.75 1.75 0 0 1 .9 1.7l-.1 .4M345.6 145.8l.3 1-.1 8.8a1.8 1.8 0 0 0 .1 2.4 1.8 1.8 0 0 0 2.4 .1h9.1a1.8 1.8 0 0 0 2.5-.1 1.8 1.8 0 0 0 .1-2.4l-.1-8.4 .3-1.4M70.7 170.7l.7 .3 .1 5.9 1.6 .2 .3 .7h3l.5-.8M71.1 167.4l-.6 .3v2.8l.2 .2M78.3 176.3l-.1 .6-1.3 .1"/>
<path d="M78.3 176.3l.2-.3h1.1l.2 .3M78.5 165.3h1M78.6 165.3l-.6-.8h-6.3l-.3 .3v2.4l-.2 .2M79.8 176.3l.3 .7M80 163h13.7l.3 .3v1.8l.2 .2M80 163l-.2 .3v1.8l-.3 .2M80.1 177h13.5M93.9 176.3v.5l-.2 .2M93.9 176.3l.2-.3h1l.2 .3M94.2 165.3h.9M95.3 176.3l.3 .7M95.5 164.5h6.6l.2 .3v2.4"/>
<path d="M95.6 164.5l-.5 .8M102.3 171l-.1 5.9-1.5 .2-.3 .7h-3.1l-.4-.7-1.4-.1M102.3 167.2l.3 .2M102.6 167.4l.6 .3v2.8l-.2 .2M103 170.7l-.7 .3M108 175.2a1.62 1.62 0 0 0 .5 2 1.62 1.62 0 0 0 2 0l1-.2M111.5 163h8.4a1.75 1.75 0 0 1 2-.3 1.75 1.75 0 0 1 .9 1.8l-.5 1.7v7.7l.4 1.3M111.5 177h7.7M111.5 163h-.7a1.8 1.8 0 0 0-2.4 0 1.8 1.8 0 0 0-.1 2.5l.1 8.4-.3 1.3M122.7 175.2a1.72 1.72 0 0 1-.7 2.1 1.72 1.72 0 0 1-2.1-.2l-.7-.1M127.1 164.8a1.62 1.62 0 0 1 .4-1.9 1.62 1.62 0 0 1 2 0l1 .1h8.4a1.8 1.8 0 0 1 2.5 0 1.8 1.8 0 0 1 0 2.5v8.4l.3 1.3M127.1 175.2a1.62 1.62 0 0 0 .4 2 1.62 1.62 0 0 0 2 0l1-.2"/>
<path d="M127.1 164.8l.3 1.4M127.4 166.2v7.7M127.4 173.9l-.3 1.3M130.5 177h7.7M141.7 175.2a1.72 1.72 0 0 1-.7 2.1 1.72 1.72 0 0 1-2.1-.2l-.7-.1M146 164.8a1.72 1.72 0 0 1 .7-2 1.72 1.72 0 0 1 2.1 .2h9.1a1.75 1.75 0 0 1 2-.3 1.75 1.75 0 0 1 .9 1.8l-.1 .3M146 175.2a1.62 1.62 0 0 0 .5 2 1.62 1.62 0 0 0 2 0l1-.2M146.1 164.8l.2 1 .1 8.1-.3 1.3M149.5 177h7.7M160.7 164.8l-.3 1.4v7.7l.3 1.3M160.7 175.2a1.72 1.72 0 0 1-.6 2.1 1.72 1.72 0 0 1-2.2-.2l-.7-.1M165 175.2a1.62 1.62 0 0 0 .5 2 1.62 1.62 0 0 0 2 0l1-.2"/>
<path d="M168.5 177h7.7M176.2 177l1.4 .3M177.5 162.7a1.73 1.73 0 0 1 2.1 .6 1.73 1.73 0 0 1-.2 2.2v8.4l.3 1.3M177.6 162.7l-1.4 .3h-8.4a1.8 1.8 0 0 0-2.4 0 1.8 1.8 0 0 0-.1 2.5l.1 8.4-.3 1.3M179.7 175.2a1.6 1.6 0 0 1-.3 1.8 1.6 1.6 0 0 1-1.9 .4M184.1 175.2a1.6 1.6 0 0 0 .3 1.8 1.6 1.6 0 0 0 1.8 .4M184.4 166.2v7.7M184.4 173.9l-.3 1.3M186.2 162.7l1.3 .3h7.7M186.2 162.7a1.62 1.62 0 0 0-2 .5 1.62 1.62 0 0 0 0 2l.2 1M187.5 177h7.7M187.5 177l-1.3 .3"/>
<path d="M195.2 163h.7a1.8 1.8 0 0 1 2.5 0 1.8 1.8 0 0 1 0 2.5v8.4l.3 1.3M198.7 175.2a1.72 1.72 0 0 1-.7 2.1 1.72 1.72 0 0 1-2.1-.2l-.7-.1M203 175.2a1.6 1.6 0 0 0 .4 1.8 1.6 1.6 0 0 0 1.8 .4M203.3 166.2v7.7M203.4 173.9l-.3 1.3M205.2 162.7l1.3 .3h8.4a1.8 1.8 0 0 1 2.5 0 1.8 1.8 0 0 1 0 2.5v8.4l.3 1.3M205.2 162.7a1.62 1.62 0 0 0-2 .5 1.62 1.62 0 0 0 0 2l.2 1M206.5 177h7.7M206.5 177l-1.3 .3M217.7 175.2a1.72 1.72 0 0 1-.6 2.1 1.72 1.72 0 0 1-2.2-.2l-.7-.1M222 175.2a1.62 1.62 0 0 0 .5 2 1.62 1.62 0 0 0 2 0l1-.2M222.1 164.8l.3 1v8.1l-.3 1.3"/>
<path d="M225.5 177h7.7M233.2 177l1.4 .3M234.6 162.7a1.62 1.62 0 0 1 1.9 .5 1.62 1.62 0 0 1 0 2l-.1 1v7.7l.3 1.3M234.6 162.7l-1.4 .3h-8.4a1.72 1.72 0 0 0-2.1-.2 1.72 1.72 0 0 0-.7 2M236.7 175.2a1.6 1.6 0 0 1-.3 1.8 1.6 1.6 0 0 1-1.8 .4M241.1 175.2a1.62 1.62 0 0 0 .4 2 1.62 1.62 0 0 0 2 0l1-.2M244.5 177h7.7M252.2 177l1.4 .3M253.6 162.7a1.62 1.62 0 0 1 1.9 .5 1.62 1.62 0 0 1 0 2l-.1 1v7.7l.3 1.3M253.6 162.7l-1.4 .3h-8.4a1.8 1.8 0 0 0-2.4 0 1.8 1.8 0 0 0-.1 2.5l.1 8.4-.3 1.3M255.7 175.2a1.6 1.6 0 0 1-.3 1.8 1.6 1.6 0 0 1-1.8 .4M260.1 175.2a1.6 1.6 0 0 0 .3 1.8 1.6 1.6 0 0 0 1.8 .4"/>
<path d="M260.4 166.2v7.7M260.4 173.9l-.3 1.3M262.2 162.7l1.4 .3h7.6M262.2 162.7a1.62 1.62 0 0 0-2 .5 1.62 1.62 0 0 0 0 2l.2 1M263.5 177h7.7M263.6 177l-1.4 .3M271.2 163h.7a1.8 1.8 0 0 1 2.5 0 1.8 1.8 0 0 1 0 2.5v8.4l.3 1.3M274.7 175.2a1.72 1.72 0 0 1-.6 2.1 1.72 1.72 0 0 1-2.2-.2l-.7-.1M279 164.8a1.72 1.72 0 0 1 .7-2 1.72 1.72 0 0 1 2.1 .2h9.1a1.75 1.75 0 0 1 2-.3 1.75 1.75 0 0 1 .9 1.8l-.1 .3M279 175.2a1.62 1.62 0 0 0 .5 2 1.62 1.62 0 0 0 2 0l1-.2M279.1 164.8l.3 1.4M279.4 166.2v7.7"/>
<path d="M279.4 173.9l-.3 1.3M282.5 177h7.7M293.7 164.8l-.3 1.4v7.7l.3 1.3M293.7 175.2a1.72 1.72 0 0 1-.6 2.1 1.72 1.72 0 0 1-2.2-.2l-.7-.1M302.8 175.2a1.62 1.62 0 0 0 .4 2 1.62 1.62 0 0 0 2 0l1.1-.2M302.8 175.2l.3-1.3-.1-8.4a1.75 1.75 0 0 1-.2-2 1.75 1.75 0 0 1 1.8-.9l1.7 .4h8.4a1.75 1.75 0 0 1 1.9-.3 1.75 1.75 0 0 1 1 1.8l-.5 1.7v7.7l.3 1.3M306.3 177h7.6M317.4 175.2a1.72 1.72 0 0 1-.6 2.1 1.72 1.72 0 0 1-2.1-.2l-.7-.1M326.5 164.8a1.72 1.72 0 0 1 .7-2 1.72 1.72 0 0 1 2.1 .2h9.1a1.75 1.75 0 0 1 2-.3 1.75 1.75 0 0 1 .9 1.8l-.1 .3M326.5 175.2a1.62 1.62 0 0 0 .5 2 1.62 1.62 0 0 0 2 0l1-.2M326.6 164.8l.3 1.4M326.9 166.2v7.7"/>
<path d="M326.9 173.9l-.3 1.3M330 177h7.7M341.2 164.8l-.3 1.4v7.7l.3 1.3M341.2 175.2a1.72 1.72 0 0 1-.6 2.1 1.72 1.72 0 0 1-2.2-.2l-.7-.1M74.8 194.2a1.62 1.62 0 0 0 .4 2 1.62 1.62 0 0 0 2 0l1.1-.2M75.1 185.2v7.6l-.3 1.4M78.3 196h7.6M85.9 196l1.4 .3M87.3 181.7a1.72 1.72 0 0 1 2.1 .6 1.72 1.72 0 0 1-.2 2.2l-.1 .7M87.3 181.7l-1.4 .3h-8.3a1.8 1.8 0 0 0-2.5 0 1.8 1.8 0 0 0-.1 2.5l.1 .7M89.1 185.2v7.6l.3 1.4M89.4 194.2a1.6 1.6 0 0 1-.3 1.8 1.6 1.6 0 0 1-1.8 .3"/>
<path d="M98.5 183.8a1.72 1.72 0 0 1 .7-2 1.72 1.72 0 0 1 2.1 .2h9.1a1.75 1.75 0 0 1 2-.3 1.75 1.75 0 0 1 .9 1.8l-.1 .3M98.5 194.2a1.62 1.62 0 0 0 .5 2 1.62 1.62 0 0 0 2 0l1-.2M98.6 183.8l.3 1.4M98.8 185.2v7.7M98.9 192.8l-.3 1.4M102 196h7.7M112.9 185.2v7.6l.3 1.4M113.2 183.8l-.3 1.4M113.2 194.2a1.72 1.72 0 0 1-.6 2.1 1.72 1.72 0 0 1-2.2-.2l-.7-.1M117.5 194.2a1.62 1.62 0 0 0 .5 2 1.62 1.62 0 0 0 2 0l1-.2M117.9 185.2v7.6l-.3 1.4M121 196h7.7"/>
<path d="M131.8 185.2v7.6l.4 1.4M132.2 183.8l-.4 1.4M132.2 183.8a1.62 1.62 0 0 0-.5-1.9 1.62 1.62 0 0 0-2 0l-1 .1h-8.4a1.8 1.8 0 0 0-2.4 0 1.8 1.8 0 0 0-.1 2.5l.1 .7M132.2 194.2a1.72 1.72 0 0 1-.7 2.1 1.72 1.72 0 0 1-2.1-.2l-.7-.1M136.6 194.2a1.62 1.62 0 0 0 .4 2 1.62 1.62 0 0 0 2 0l1-.2M136.9 185.2v7.6l-.3 1.4M140 182h8.4a1.75 1.75 0 0 1 2-.3 1.75 1.75 0 0 1 .9 1.8l-.4 1.7M140 196h7.7M140 182h-.7a1.8 1.8 0 0 0-2.4 0 1.8 1.8 0 0 0-.1 2.5l.1 .7M150.9 185.2v7.6l.3 1.4M151.2 194.2a1.72 1.72 0 0 1-.6 2.1 1.72 1.72 0 0 1-2.2-.2l-.7-.1M156 189.5l.9 .5v5.7"/>
<path d="M156.9 186.2l-.9 .5v2.8M156.9 183.8v2.4M156.9 183.8l.3-.3h6.4l.2 .6M156.9 195.7l.3 .3h1.3l.2 .2M158.7 196.2v.4M162.1 196.2l-.2 .6h-2.9l-.3-.2M163.8 195.3l-.1 .6-1.4 .1-.2 .2M163.8 195.3l.3-.3h1l.2 .3v.5M163.8 184.1l.3 .2h.9M165.2 182.3v1.8M165.3 184.1l-.3 .2M179.2 182h-13.7l-.2 .3"/>
<path d="M179.2 182l.3 .3v2h1.1M180.6 195l-1.1 .1-.3 .9h-13.6l-.3-.2M180.6 184.3l.5-.8h6.5l.2 .3v2.4M180.6 195l.3 .9 1.4 .1 .2 .2M182.5 196.2v.4M182.5 196.6l.3 .2h3.1l.2-.2M186.1 196.2v.4M187.8 186.2l.9 .5v2.8M188.7 189.5l-.9 .5v5.7l-.2 .3h-1.2l-.3 .2M194 189.5l.9 .5v5.7l.3 .3h1.3l.2 .2M194.9 186.2l-.9 .5v2.8M196.7 196.2l.3 .6h2.9l.2-.6"/>
<path d="M218.8 183.8v.3M218.8 195.3v.4M218.8 184.1l-.2 .2h-1.1v-2l-.3-.3h-13.7l-.2 .3v1.8l-.3 .2h-.9l-.5-.8-6.6 .1-.1 2.6M218.8 195.3l-.2-.3-1.1 .1-.3 .9h-13.6l-.4-.9-1.1-.1-.4 .9-1.3 .1-.3 .2M218.8 183.8l.3-.3h6.5l.2 .3v2.4M218.8 195.7l.3 .3h1.2l.2 .2M220.5 196.2l.3 .6M224.1 196.2l-.2 .6h-3.1M224.4 196l-.3 .2M225.8 186.2l.9 .5v2.8M226.7 189.5l-.9 .5v5.7l-.2 .3h-1.2M231.6 194.2a1.6 1.6 0 0 0 .3 1.8 1.6 1.6 0 0 0 1.8 .3"/>
<path d="M231.9 185.2v7.7M231.9 192.8l-.3 1.4M233.7 181.7l1.3 .3h7.7M233.7 181.7a1.62 1.62 0 0 0-2 .5 1.62 1.62 0 0 0 0 2l.2 1M235 196h7.7M235 196l-1.3 .3M242.7 182h.7a1.75 1.75 0 0 1 2-.3 1.75 1.75 0 0 1 .9 1.8l-.4 1.7M245.9 185.2v7.6l.3 1.4M246.2 194.2a1.72 1.72 0 0 1-.7 2.1 1.72 1.72 0 0 1-2.1-.2l-.7-.1M250.6 194.2a1.62 1.62 0 0 0 .4 2 1.62 1.62 0 0 0 2 0l1.1-.2M250.9 185.2v7.6l-.3 1.4M254 196h7.7"/>
<path d="M264.9 185.2v7.6l.3 1.4M265.2 183.8l-.3 1.4M265.2 183.8a1.62 1.62 0 0 0-.5-1.9 1.62 1.62 0 0 0-2 0l-1 .1h-8.4a1.8 1.8 0 0 0-2.4 0 1.8 1.8 0 0 0-.1 2.5l.1 .7M265.2 194.2a1.72 1.72 0 0 1-.6 2.1 1.72 1.72 0 0 1-2.2-.2l-.7-.1M274.3 194.2a1.62 1.62 0 0 0 .5 2 1.62 1.62 0 0 0 2 0l1-.2M274.6 185.2v7.6l-.3 1.4M277.8 182h8.3a1.75 1.75 0 0 1 2-.3 1.75 1.75 0 0 1 1 1.8l-.5 1.7M277.8 196h7.6M277.8 182h-.7a1.8 1.8 0 0 0-2.5 0 1.8 1.8 0 0 0 0 2.5v.7M288.6 185.2v7.6l.3 1.4M288.9 194.2a1.72 1.72 0 0 1-.6 2.1 1.72 1.72 0 0 1-2.2-.2l-.7-.1M307.6 183.8a1.72 1.72 0 0 1 .6-2 1.72 1.72 0 0 1 2.2 .2h9a1.75 1.75 0 0 1 2-.3 1.75 1.75 0 0 1 .9 1.8l-.4 1.7"/>
<path d="M307.6 194.2a1.62 1.62 0 0 0 .4 2 1.62 1.62 0 0 0 2 0l1.1-.2M307.6 183.8l.3 1.4M307.9 185.2v7.7M307.9 192.8l-.3 1.4M311 196h7.7M321.9 185.2v7.6l.3 1.4M322.2 194.2a1.72 1.72 0 0 1-.6 2.1 1.72 1.72 0 0 1-2.2-.2l-.7-.1M326.5 183.8a1.72 1.72 0 0 1 .7-2 1.72 1.72 0 0 1 2.1 .2h9.1a1.75 1.75 0 0 1 2-.3 1.75 1.75 0 0 1 .9 1.8l-.1 .3M326.5 194.2a1.62 1.62 0 0 0 .5 2 1.62 1.62 0 0 0 2 0l1-.2M326.6 183.8l.3 1.4M326.9 185.2v7.7M326.9 192.8l-.3 1.4"/>
<path d="M330 196h7.7M340.9 185.2v7.6l.3 1.4M341.2 183.8l-.3 1.4M341.2 194.2a1.72 1.72 0 0 1-.6 2.1 1.72 1.72 0 0 1-2.2-.2l-.7-.1M345.6 194.2a1.62 1.62 0 0 0 .4 2 1.62 1.62 0 0 0 2 0l1-.2M345.9 185.2v7.6l-.3 1.4M345.9 185.2l-.1-.7a1.75 1.75 0 0 1-.3-2 1.75 1.75 0 0 1 1.8-.9l1.7 .4h8.4a1.75 1.75 0 0 1 2-.3 1.75 1.75 0 0 1 .9 1.8l-.4 1.7M349 196h7.7M359.9 185.2v7.6l.3 1.4M360.2 194.2a1.72 1.72 0 0 1-.6 2.1 1.72 1.72 0 0 1-2.2-.2l-.7-.1M124.2 225.9a23.7 23.7 0 0 1 35.2 1.9 23.7 23.7 0 0 1-5.7 34.8l-2.8 1.5-2.9 1.1h-14l-3.3-1.2-3.3-2-3.1-2.6-2.5-2.9a23.7 23.7 0 0 1 2.4-30.6zM130.1 224.6l1.3 .5 1.5 .1h15.3l2-.3a3.4 3.4 0 0 1 4.4 .4 3.4 3.4 0 0 1 .2 4.4l-.3 1.9v15.3l.3 1.8a3.4 3.4 0 0 1-2.3 5.5l-1.6-.3"/>
<path d="M130.1 224.6a3.2 3.2 0 0 0-3.8 .8 3.2 3.2 0 0 0-.2 3.9l.4 2.3-.1 16.7a4.6 4.6 0 0 0-.3 4.5 3.2 3.2 0 0 0 4 1.1M130.1 253.8l1.4-.4 1.4-.2h15.8l2.2 .6"/>
</g>
<!-- layer: Border -->
<g fill="none" stroke="#000" stroke-width=".3">
<path d="M15 .1h-15v15M20 10.1h390v276.9h-390zM65 5.1v5M115 5.1v5M165 5.1v5M215 5.1v10M265 5.1v5M315 5.1v5M365 5.1v5M405 .1h15v15M15 52.9h5M410 52.9h5"/>
<path d="M15 100.7h5M410 100.7h5M15 148.6h10M405 148.6h10M15 196.4h5M410 196.4h5M15 244.2h5M410 244.2h5M0 282.1v14.9h15M65 287v5M115 287v5M165 287v5"/>
<path d="M215 282.1v9.9M265 287v5M315 287v5M365 287v5M420 282.1v14.9h-15"/>
</g>
<!-- layer: TitleBlock -->
<g fill="none" stroke="#000" stroke-width=".36">
<path d="M240 10.1h170v34.9h-170zM240 17.1h170M260 17.1v27.9M365 17.1v27.9M385 17.1v27.9M240 38.1h170M240 31.1h170M240 24.1h170M410 258h-170v29h170v-53h-82v53M240 272h170M328 279h82M328 265.1h82"/>
<path d="M365 279v8M383 272v7M400 279v8"/>
</g>
<path d="M205 258h35v29h-35zM205 262.9h35M205 266.9h35M221.7 266.9v20" fill="none" stroke="#000" stroke-width=".3"/>
<!-- layer: Dimensions -->
<g fill="none" stroke="#000" stroke-width=".3">
<path d="M59 53.2v21.1M62.5 55.2h301.2M367.2 53.2v21.1M205.9 66.9h180.4M384.3 70.4v128.1M126.5 208v21.6M130 210h21M154.5 208v21.6M175.6 217l-17.3 7.7M359.9 202h26.4M150.2 225.2h23M155.2 226.2l-2.9 1.3"/>
<path d="M171.2 228.7v21M150.2 253.2h23"/>
</g>
<path d="M59 55.2l3.5-.6v1.2zM363.7 54.6l3.5 .6-3.5 .6zM384.3 66.9l.6 3.5h-1.2zM383.7 198.5h1.2l-.6 3.5zM126.5 210l3.5-.6v1.2zM151 209.4l3.5 .6-3.5 .6zM155.2 226.2l2.9-2 .5 1.1zM171.2 225.2l.6 3.5h-1.2zM170.6 249.7h1.2l-.6 3.5z" fill="#000" stroke="#000" stroke-width=".3"/>
<!-- layer: Annotations -->
<g fill="none" stroke="#000" stroke-width=".3">
<path d="M91.1 198.7l2.5 2.3"/>
<circle cx="82.4" cy="190.7" r="11.8"/>
</g>
<g font-size="7">
<text x="95.2" y="207.2">B</text>
<text x="156.7" y="266.5">B (2:1)</text>
<text x="163.5" y="274.8">80</text>
<text x="153.5" y="283.2">PLACES</text>
</g>
<g font-size="4.9">
<text x="307.1" y="14.6">Revision History</text>
<text x="244.9" y="21.6">Rev.</text>
<text x="297.6" y="21.6">Description</text>
<text x="369.6" y="21.6">Date</text>
<text x="387.1" y="21.6">Approved</text>
<text x="245" y="29.1">1</text>
<text x="261.1" y="29.1">Initial Release</text>
<text x="207" y="53.7">308.3</text>
<text x="382.8" y="140.4" transform="rotate(-90 382.8 140.4)">135.1</text>
<text x="134.2" y="208.4">14.00</text>
<text x="161.9" y="221.4" transform="rotate(-24 161.9 221.4)">R1.59</text>
<text x="169.7" y="245.5" transform="rotate(-90 169.7 245.5)">14.00</text>
<text x="241.3" y="262.6">Project</text>
<text x="329.3" y="262.6">Drawn Lindsey Cross</text>
<text x="260" y="267">Launch</text>
<text x="329.3" y="269.5">Approved</text>
<text x="211.9" y="271.6">X</text>
<text x="225.8" y="271.6">±1.0</text>
<text x="209.3" y="281.5">.XX</text>
<text x="211" y="276.5">.X</text>
<text x="225.7" y="281.6">±.15</text>
<text x="225.8" y="276.6">±.50</text>
<text x="241.3" y="276.5">Part Number</text>
<text x="329.3" y="276.5">Date 2/9/21</text>
<text x="384.3" y="276.5">Rev. 1</text>
<text x="205.3" y="286.6">ANGLE</text>
<text x="225.8" y="286.7">±2.0</text>
<text x="260" y="282.1">KEYALU-001001</text>
<text x="341" y="284">1:1</text>
<text x="365.8" y="283.6">Sheet 2</text>
<text x="403.4" y="286.5">A</text>
</g>
<text font-size="4.2" x="329.1" y="283.1">Scale</text>
<g font-size="3.5">
<text x="39" y="8.8">1</text>
<text x="89" y="8.8">2</text>
<text x="139" y="8.8">3</text>
<text x="189" y="8.8">4</text>
<text x="239" y="8.8">5</text>
<text x="289" y="8.8">6</text>
<text x="339" y="8.8">7</text>
<text x="389" y="8.8">8</text>
<text x="16.3" y="30.2">A</text>
<text x="411.3" y="30.2">A</text>
<text x="16.3" y="78">B</text>
<text x="411.3" y="78">B</text>
<text x="16.2" y="125.9">C</text>
<text x="411.2" y="125.9">C</text>
<text x="16.2" y="173.7">D</text>
<text x="411.2" y="173.7">D</text>
<text x="16.3" y="221.6">E</text>
<text x="411.3" y="221.6">E</text>
<text x="16.4" y="269.4">F</text>
<text x="411.4" y="269.4">F</text>
<text x="39" y="290.8">1</text>
<text x="89" y="290.8">2</text>
<text x="139" y="290.8">3</text>
<text x="189" y="290.8">4</text>
<text x="239" y="290.8">5</text>
<text x="289" y="290.8">6</text>
<text x="339" y="290.8">7</text>
<text x="389" y="290.8">8</text>
</g>
<g font-size="2.8">
<text x="220.3" y="266.1">MM</text>
<text x="402.3" y="282.1">Size</text>
</g>
<g font-size="2.1">
<text x="205.6" y="259.8">TOLERANCES</text>
<text x="205.6" y="262.3">UNLESS OTHERWISE SPECIFIED:</text>
<text x="360.4" y="286.5">MM</text>
</g>
</svg>
